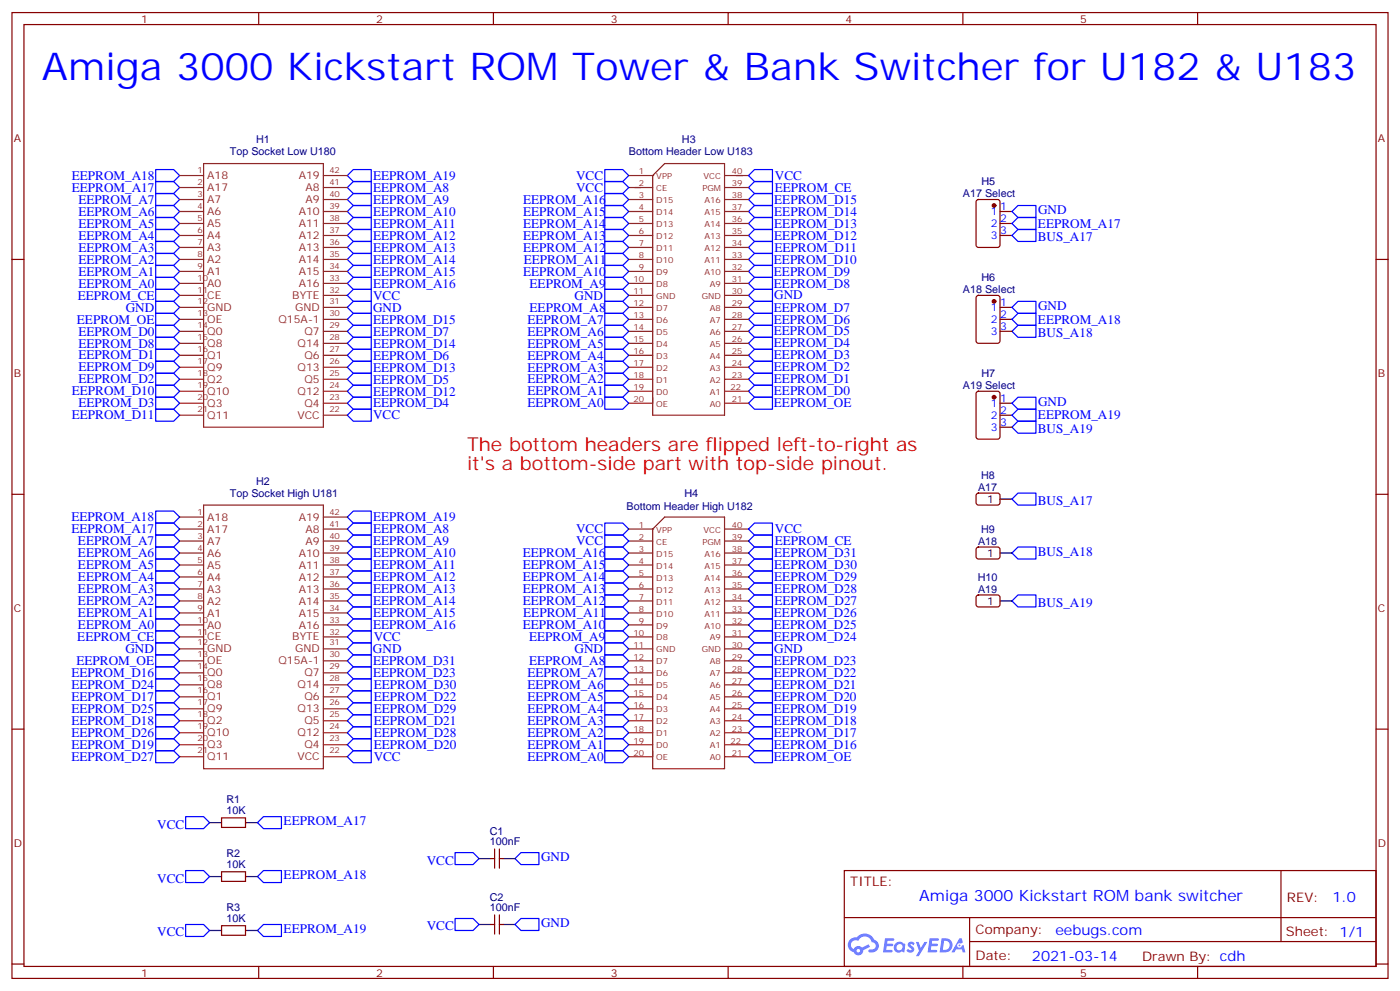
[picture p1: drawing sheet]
<svg xmlns="http://www.w3.org/2000/svg" width="412mm" height="292mm" viewBox="0 0 412 292" stroke-linecap="round" stroke-linejoin="round" font-family="sans-serif">
<g fill="none" stroke="#870000" stroke-width=".35">
<path d="M3.5 3.7h405.4v284.3h-405.4zM7.1 7.2h398.2v277.3h-398.2zM76.2 3.7v3.5M145.3 3.7v3.5M214.5 3.7v3.5M283.6 3.7v3.5M352.8 3.7v3.5M3.5 76.4h3.6M405.3 76.4h3.6M3.5 145.5h3.6M405.3 145.5h3.6M3.5 214.7h3.6"/>
<path d="M405.3 214.7h3.6M248.7 256.3h156.6v28.2h-156.6zM377.3 256.3v20.9M248.7 270.1h156.5M285.6 277.2h119.6M285.6 270.1v14.2M3.5 283.8h3.6M76.2 284.5v3.5M145.3 284.5v3.5M214.5 284.5v3.5M283.6 284.5v3.5M352.8 284.5v3.5"/>
<path d="M405.3 283.8h3.6"/>
</g>
<g fill="#5487ff">
<path d="M267.7 277.5a1.22 1.22 0 0 1 1.7 .2l-.4 .6a.47 .47 0 0 0-.3-.4 .47 .47 0 0 0-.5 .2l.1 .2a1.14 1.14 0 0 1 .8 1.8 1.14 1.14 0 0 1-1.9 0l-.2-.2 .5-.6 .7 .5a.29 .29 0 0 0 .3-.3 .29 .29 0 0 0-.2-.3 1.04 1.04 0 0 1-.6-1.7z"/>
<path d="M260.7 276.2h2.4l.3 .2-.2 .5-1.8 .1-.1 .8h1.5l.3 .4-.3 .4h-1.6l-.2 1.1h1.7l.2 .3-.2 .3-2.6 .1z"/>
<path d="M273.8 276.2h2.4l.3 .2-.1 .5-1.8 .1-.2 .8h1.6l.3 .4-.4 .4-1.6-.1-.1 1.1 1.7 .1 .2 .3-.2 .3-2.6 .1z"/>
<path d="M282.6 276.2h.7l.3 1.3-.6 .3a.69 .69 0 0 0-1 .3 .69 .69 0 0 0 .4 .9 .69 .69 0 0 0 .9-.6l.5-.2 .6 2.2h-.8l-.2-.9h-1.8l-.5 .9h-.8z"/>
<path d="M269.8 277.3h.8l.6 1.8 1.1-1.8h.9l-2.6 4.2h-.8l.9-1.5z"/>
<path d="M277.4 276.2l-.6 4.2h1.3a2.11 2.11 0 0 0 2.5-2.1 2.11 2.11 0 0 0-2.5-2.1zM278.1 277a1.39 1.39 0 0 1 1.7 1.4 1.39 1.39 0 0 1-1.8 1.2h-.3z"/>
<path d="M263.7 277.8a1.54 1.54 0 0 0-.1 2.2 1.54 1.54 0 0 0 2.2 .1l.6 .3 .3-2.3-.2-.3h-.4a1.49 1.49 0 0 0-2.4 0zM264 278.8a.94 .94 0 0 1 1.8 0 .94 .94 0 0 1-1.8 0z"/>
<path d="M250.4 276.6a2.18 2.18 0 0 0 1.1 3.7 1.44 1.44 0 0 0 1.6 .9 1.44 1.44 0 0 0 1.2-1.4l2-1.1-.5-.7-1.9 1a1.47 1.47 0 0 0-2.4 .4 1.39 1.39 0 0 1-.7-1.9 1.39 1.39 0 0 1 2-.5 2.12 2.12 0 0 1 2.2-1.3 2.12 2.12 0 0 1 1.9 1.7 1.14 1.14 0 0 1 1.1 1.4 1.14 1.14 0 0 1-1.7 .7 .43 .43 0 0 0-.5 .4 .43 .43 0 0 0 .4 .5 1.98 1.98 0 0 0 2.5-1.2 1.98 1.98 0 0 0-1.2-2.6 3.1 3.1 0 0 0-5.3-.6l-.9 .1zM252.3 279.9a.55 .55 0 0 1 1.1 0 .55 .55 0 0 1-1.1 0z"/>
<circle cx="282.6" cy="278.3" r=".26"/>
</g>
<g fill="none" stroke="#00f" stroke-width=".35">
<path d="M45.9 49.9h5.3l1.7 1.8-1.7 1.7h-5.3zM45.9 53.4h5.3l1.7 1.8-1.7 1.8h-5.3zM45.9 57h5.3l1.7 1.7-1.7 1.8h-5.3zM104.1 49.9h5.3v3.5h-5.3l-1.8-1.7zM104.1 53.4h5.3v3.6h-5.3l-1.8-1.8zM104.1 57h5.3v3.5h-5.3l-1.8-1.8zM178.2 49.9h5.2l1.8 1.8-1.8 1.7h-5.2zM178.2 57h5.2l1.8 1.7-1.8 1.8h-5.2zM220.5 55.2l1.7-1.8h5.3v3.6h-5.3zM222.2 57h5.3v3.5h-5.3l-1.7-1.8zM45.9 60.5h5.3l1.7 1.8-1.7 1.7h-5.3zM45.9 64h5.3l1.7 1.8-1.7 1.8h-5.3z"/>
<path d="M45.9 67.6h5.3l1.7 1.7-1.7 1.8h-5.3zM45.9 71.1h5.3l1.7 1.7-1.7 1.8h-5.3zM45.9 74.6h5.3l1.7 1.8-1.7 1.7h-5.3zM45.9 78.1h5.3l1.7 1.8-1.7 1.8h-5.3zM104.1 60.5h5.3v3.5h-5.3l-1.8-1.7zM104.1 64h5.3v3.6h-5.3l-1.8-1.8zM104.1 67.6h5.3v3.5h-5.3l-1.8-1.8zM104.1 71.1h5.3v3.5h-5.3l-1.8-1.8zM104.1 74.6h5.3v3.5h-5.3l-1.8-1.7zM104.1 78.1h5.3v3.6h-5.3l-1.8-1.8zM178.2 60.5h5.2l1.8 1.8-1.8 1.7h-5.2zM178.2 64h5.2l1.8 1.8-1.8 1.8h-5.2z"/>
<path d="M178.2 67.6h5.2l1.8 1.7-1.8 1.8h-5.2zM178.2 71.1h5.2l1.8 1.7-1.8 1.8h-5.2zM178.2 74.6h5.2l1.8 1.8-1.8 1.7h-5.2zM178.2 78.1h5.2l1.8 1.8-1.8 1.8h-5.2zM220.5 79.9l1.7-1.8h5.3v3.6h-5.3zM220.5 76.4l1.7-1.8h5.3v3.5h-5.3zM220.5 72.8l1.7-1.7h5.3v3.5h-5.3zM222.2 67.6h5.3v3.5h-5.3l-1.7-1.8zM222.2 64h5.3v3.6h-5.3l-1.7-1.8zM222.2 60.5h5.3v3.5h-5.3l-1.7-1.7zM298.1 62.3l1.8-1.8h5.3v3.5h-5.3zM298.1 65.8l1.8-1.8h5.3v3.6h-5.3z"/>
<path d="M299.9 67.6h5.3v3.5h-5.3l-1.8-1.8zM45.9 81.7h5.3l1.7 1.7-1.7 1.8h-5.3zM45.9 85.2h5.3l1.7 1.8-1.7 1.7h-5.3zM45.9 88.7h5.3l1.7 1.8-1.7 1.8h-5.3zM45.9 92.3h5.3l1.7 1.7-1.7 1.8h-5.3zM45.9 95.8h5.3l1.7 1.7-1.7 1.8h-5.3zM45.9 99.3h5.3l1.7 1.8-1.7 1.7h-5.3zM104.1 81.7h5.3v3.5h-5.3l-1.8-1.8zM104.1 88.7h5.3v3.6h-5.3l-1.8-1.8zM104.1 99.3h5.3v3.5h-5.3l-1.8-1.7zM104.1 95.8h5.3v3.5h-5.3l-1.8-1.8zM104.1 92.3h5.3v3.5h-5.3l-1.8-1.8z"/>
<path d="M178.2 85.2h5.2l1.8 1.8-1.8 1.7h-5.2zM178.2 99.3h5.2l1.8 1.8-1.8 1.7h-5.2zM178.2 95.8h5.2l1.8 1.7-1.8 1.8h-5.2zM178.2 92.3h5.2l1.8 1.7-1.8 1.8h-5.2zM178.2 81.7h5.2l1.8 1.7-1.8 1.8h-5.2zM178.2 88.7h5.2l1.8 1.8-1.8 1.8h-5.2zM220.5 83.4l1.7-1.7h5.3v3.5h-5.3zM222.2 85.2h5.3v3.5h-5.3l-1.7-1.7zM222.2 88.7h5.3v3.6h-5.3l-1.7-1.8zM222.2 92.3h5.3v3.5h-5.3l-1.7-1.8zM222.2 95.8h5.3v3.5h-5.3l-1.7-1.8zM222.2 99.3h5.3v3.5h-5.3l-1.7-1.7z"/>
<path d="M298.1 97.5l1.8-1.7h5.3v3.5h-5.3zM298.1 94l1.8-1.7h5.3v3.5h-5.3zM298.1 90.5l1.8-1.8h5.3v3.6h-5.3zM45.9 102.8h5.3l1.7 1.8-1.7 1.8h-5.3zM45.9 106.4h5.3l1.7 1.7-1.7 1.8h-5.3zM45.9 109.9h5.3l1.7 1.8-1.7 1.7h-5.3zM45.9 113.4h5.3l1.7 1.8-1.7 1.7h-5.3zM45.9 116.9h5.3l1.7 1.8-1.7 1.8h-5.3zM104.1 116.9h5.3v3.6h-5.3l-1.8-1.8zM104.1 113.4h5.3v3.5h-5.3l-1.8-1.7zM104.1 109.9h5.3v3.5h-5.3l-1.8-1.7zM104.1 106.4h5.3v3.5h-5.3l-1.8-1.8z"/>
<path d="M104.1 102.8h5.3v3.6h-5.3l-1.8-1.8zM178.2 116.9h5.2l1.8 1.8-1.8 1.8h-5.2zM178.2 113.4h5.2l1.8 1.8-1.8 1.7h-5.2zM178.2 109.9h5.2l1.8 1.8-1.8 1.7h-5.2zM178.2 106.4h5.2l1.8 1.7-1.8 1.8h-5.2zM178.2 102.8h5.2l1.8 1.8-1.8 1.8h-5.2zM220.5 118.7l1.7-1.8h5.3v3.6h-5.3zM220.5 108.1l1.7-1.7h5.3v3.5h-5.3zM220.5 111.7l1.7-1.8h5.3v3.5h-5.3zM220.5 115.2l1.7-1.8h5.3v3.5h-5.3zM222.2 102.8h5.3v3.6h-5.3l-1.7-1.8zM298.1 118.7l1.8-1.8h5.3v3.6h-5.3z"/>
<path d="M45.9 120.5h5.3l1.7 1.7-1.7 1.8h-5.3zM104.1 120.5h5.3v3.5h-5.3l-1.8-1.8zM298.1 122.2l1.8-1.7h5.3v3.5h-5.3zM299.9 124h5.3v3.5h-5.3l-1.8-1.7zM45.9 157.5h5.3l1.7 1.8-1.7 1.7h-5.3zM45.9 154h5.3l1.7 1.8-1.7 1.7h-5.3zM45.9 150.5h5.3l1.7 1.7-1.7 1.8h-5.3zM104.1 157.5h5.3v3.5h-5.3l-1.8-1.7zM104.1 154h5.3v3.5h-5.3l-1.8-1.7zM104.1 150.5h5.3v3.5h-5.3l-1.8-1.8zM178.2 154h5.2l1.8 1.8-1.8 1.7h-5.2zM220.5 159.3l1.7-1.8h5.3v3.5h-5.3z"/>
<path d="M298.1 146.9l1.8-1.7h5.3v3.5h-5.3zM45.9 178.7h5.3l1.7 1.7-1.7 1.8h-5.3zM45.9 175.2h5.3l1.7 1.7-1.7 1.8h-5.3zM45.9 171.6h5.3l1.7 1.8-1.7 1.8h-5.3zM45.9 168.1h5.3l1.7 1.8-1.7 1.7h-5.3zM45.9 164.6h5.3l1.7 1.7-1.7 1.8h-5.3zM45.9 161h5.3l1.7 1.8-1.7 1.8h-5.3zM104.1 178.7h5.3v3.5h-5.3l-1.8-1.8zM104.1 175.2h5.3v3.5h-5.3l-1.8-1.8zM104.1 171.6h5.3v3.6h-5.3l-1.8-1.8zM104.1 168.1h5.3v3.5h-5.3l-1.8-1.7zM104.1 164.6h5.3v3.5h-5.3l-1.8-1.8z"/>
<path d="M104.1 161h5.3v3.6h-5.3l-1.8-1.8zM178.2 178.7h5.2l1.8 1.7-1.8 1.8h-5.2zM178.2 175.2h5.2l1.8 1.7-1.8 1.8h-5.2zM178.2 171.6h5.2l1.8 1.8-1.8 1.8h-5.2zM178.2 168.1h5.2l1.8 1.8-1.8 1.7h-5.2zM178.2 164.6h5.2l1.8 1.7-1.8 1.8h-5.2zM178.2 161h5.2l1.8 1.8-1.8 1.8h-5.2zM222.2 175.2h5.3v3.5h-5.3l-1.7-1.8zM222.2 161h5.3v3.6h-5.3l-1.7-1.8zM222.2 164.6h5.3v3.5h-5.3l-1.7-1.8zM222.2 168.1h5.3v3.5h-5.3l-1.7-1.7zM222.2 171.6h5.3v3.6h-5.3l-1.7-1.8z"/>
<path d="M298.1 162.8l1.8-1.8h5.3v3.6h-5.3zM299.9 175.2h5.3v3.5h-5.3l-1.8-1.8zM45.9 199.8h5.3l1.7 1.8-1.7 1.8h-5.3zM45.9 196.3h5.3l1.7 1.8-1.7 1.7h-5.3zM45.9 192.8h5.3l1.7 1.8-1.7 1.7h-5.3zM45.9 189.3h5.3l1.7 1.7-1.7 1.8h-5.3zM45.9 185.7h5.3l1.7 1.8-1.7 1.8h-5.3zM45.9 182.2h5.3l1.7 1.8-1.7 1.7h-5.3zM102.3 191l1.8-1.7h5.3v3.5h-5.3zM104.1 192.8h5.3v3.5h-5.3l-1.8-1.7zM104.1 196.3h5.3v3.5h-5.3l-1.8-1.7zM104.1 199.8h5.3v3.6h-5.3l-1.8-1.8z"/>
<path d="M104.1 182.2h5.3v3.5h-5.3l-1.8-1.7zM178.2 192.8h5.2l1.8 1.8-1.8 1.7h-5.2zM178.2 185.7h5.2l1.8 1.8-1.8 1.8h-5.2zM178.2 182.2h5.2l1.8 1.8-1.8 1.7h-5.2zM178.2 196.3h5.2l1.8 1.8-1.8 1.7h-5.2zM178.2 199.8h5.2l1.8 1.8-1.8 1.8h-5.2zM178.2 189.3h5.2l1.8 1.7-1.8 1.8h-5.2zM220.5 180.4l1.7-1.7h5.3v3.5h-5.3zM220.5 184l1.7-1.8h5.3v3.5h-5.3zM220.5 187.5l1.7-1.8h5.3v3.6h-5.3zM220.5 191l1.7-1.7h5.3v3.5h-5.3zM222.2 199.8h5.3v3.6h-5.3l-1.7-1.8z"/>
<path d="M222.2 196.3h5.3v3.5h-5.3l-1.7-1.7zM222.2 192.8h5.3v3.5h-5.3l-1.7-1.7zM45.9 217.5h5.3l1.7 1.8-1.7 1.7h-5.3zM45.9 214h5.3l1.7 1.7-1.7 1.8h-5.3zM45.9 210.4h5.3l1.7 1.8-1.7 1.8h-5.3zM45.9 206.9h5.3l1.7 1.8-1.7 1.7h-5.3zM45.9 203.4h5.3l1.7 1.7-1.7 1.8h-5.3zM104.1 203.4h5.3v3.5h-5.3l-1.8-1.8zM104.1 206.9h5.3v3.5h-5.3l-1.8-1.7zM104.1 210.4h5.3v3.6h-5.3l-1.8-1.8zM104.1 214h5.3v3.5h-5.3l-1.8-1.8zM104.1 217.5h5.3v3.5h-5.3l-1.8-1.7z"/>
<path d="M178.2 203.4h5.2l1.8 1.7-1.8 1.8h-5.2zM178.2 206.9h5.2l1.8 1.8-1.8 1.7h-5.2zM178.2 210.4h5.2l1.8 1.8-1.8 1.8h-5.2zM178.2 214h5.2l1.8 1.7-1.8 1.8h-5.2zM178.2 217.5h5.2l1.8 1.8-1.8 1.7h-5.2zM220.5 219.3l1.7-1.8h5.3v3.5h-5.3zM220.5 215.7l1.7-1.7h5.3v3.5h-5.3zM220.5 212.2l1.7-1.8h5.3v3.6h-5.3zM222.2 206.9h5.3v3.5h-5.3l-1.7-1.7zM222.2 203.4h5.3v3.5h-5.3l-1.7-1.8zM45.9 221h5.3l1.7 1.8-1.7 1.7h-5.3zM102.3 222.8l1.8-1.8h5.3v3.5h-5.3z"/>
<path d="M178.2 221h5.2l1.8 1.8-1.8 1.7h-5.2zM220.5 222.8l1.7-1.8h5.3v3.5h-5.3zM54.7 256.3h5.3l1.7 1.8-1.7 1.7h-5.3zM54.7 240.4h5.3l1.7 1.8-1.7 1.7h-5.3zM75.8 258.1l1.8-1.8h5.3v3.5h-5.3zM75.8 242.2l1.8-1.8h5.3v3.5h-5.3zM54.7 272.2h5.3l1.7 1.7-1.7 1.8h-5.3zM75.8 273.9l1.8-1.7h5.3v3.5h-5.3z"/>
</g>
<g fill="none" stroke="#870000" stroke-width=".35">
<path d="M287.7 58.9l.5-.2h5.7l.6 .5 .1 12.9-.5 .7h-5.9l-.6-.4-.1-13zM294.6 62.3h3.5M294.6 65.8h3.5M294.6 69.3h3.5M287.7 87.2l.5-.2h5.7l.6 .4 .1 13-.5 .6-5.9 .1-.6-.5-.1-12.9zM294.6 90.5h3.5M294.6 94h3.5M294.6 97.5h3.5M287.7 115.4l.5-.2h5.7l.6 .4 .1 13-.5 .6-5.9 .1-.6-.5-.1-12.9zM294.6 118.7h3.5M294.6 122.2h3.5M294.6 125.8h3.5"/>
<path d="M287.7 145.4l.5-.2h5.9l.5 .7-.1 2.4-.6 .4-6-.1-.4-.6v-2.1zM287.7 161.2l.5-.2 5.9 .1 .5 .6-.1 2.4-.6 .5-6-.1-.4-.6v-2.2zM287.7 175.4l.5-.2h5.9l.5 .7-.1 2.4-.6 .4-6-.1-.4-.6v-2.1zM65.3 256.6h7v2.9h-7zM65.3 240.8h7v2.8h-7zM65.3 272.5h7v2.8h-7z"/>
</g>
<g fill="#870000" stroke="#870000" stroke-width=".35">
<circle cx="292.8" cy="88.7" r=".53"/>
<circle cx="292.8" cy="116.9" r=".53"/>
<circle cx="292.8" cy="60.5" r=".53"/>
</g>
<path d="M294.6 146.9h3.5M294.6 162.8h3.5M294.6 176.9h3.5M61.7 258.1h3.6M61.7 242.2h3.6M72.3 258.1h3.5M72.3 242.2h3.5M61.7 273.9h3.6M72.3 273.9h3.5" fill="none" stroke="#000" stroke-width=".35"/>
<path d="M187 55.2h1.7M217 51.7h1.7" fill="none" stroke="#008700" stroke-width=".35"/>
<g fill="none" stroke="#8c2424" stroke-width=".35">
<path d="M52.9 51.7h7.1M52.9 55.2h7.1M52.9 58.7h7.1M60 48.2h35.2v77.6h-35.2zM95.2 51.7h7.1M95.2 55.2h7.1M95.2 58.7h7.1M185.2 51.7h7.1M185.2 55.2h7.1M185.2 58.7h7.1M192.3 51.7l3.5-3.5h17.6v74h-21.1zM213.4 51.7h7.1"/>
<path d="M213.4 55.2h7.1M213.4 58.7h7.1M52.9 62.3h7.1M52.9 65.8h7.1M52.9 69.3h7.1M52.9 72.8h7.1M52.9 76.4h7.1M52.9 79.9h7.1M95.2 62.3h7.1M95.2 65.8h7.1M95.2 69.3h7.1M95.2 72.8h7.1"/>
<path d="M95.2 76.4h7.1M95.2 79.9h7.1M185.2 62.3h7.1M185.2 65.8h7.1M185.2 69.3h7.1M185.2 72.8h7.1M185.2 76.4h7.1M185.2 79.9h7.1M213.4 62.3h7.1M213.4 65.8h7.1M213.4 69.3h7.1M213.4 72.8h7.1"/>
<path d="M213.4 76.4h7.1M213.4 79.9h7.1M52.9 83.4h7.1M52.9 87h7.1M52.9 90.5h7.1M52.9 94h7.1M52.9 97.5h7.1M95.2 83.4h7.1M95.2 87h7.1M95.2 90.5h7.1M95.2 94h7.1M95.2 97.5h7.1"/>
<path d="M185.2 83.4h7.1M185.2 87h7.1M185.2 90.5h7.1M185.2 94h7.1M185.2 97.5h7.1M213.4 83.4h7.1M213.4 87h7.1M213.4 90.5h7.1M213.4 94h7.1M213.4 97.5h7.1M52.9 101.1h7.1M52.9 104.6h7.1"/>
<path d="M52.9 108.1h7.1M52.9 111.7h7.1M52.9 115.2h7.1M52.9 118.7h7.1M95.2 101.1h7.1M95.2 104.6h7.1M95.2 108.1h7.1M95.2 111.7h7.1M95.2 115.2h7.1M95.2 118.7h7.1M185.2 101.1h7.1M185.2 104.6h7.1"/>
<path d="M185.2 108.1h7.1M185.2 111.7h7.1M185.2 115.2h7.1M185.2 118.7h7.1M213.4 101.1h7.1M213.4 104.6h7.1M213.4 108.1h7.1M213.4 111.7h7.1M213.4 115.2h7.1M213.4 118.7h7.1M52.9 122.2h7.1M95.2 122.2h7.1"/>
<path d="M52.9 152.2h7.1M52.9 155.8h7.1M52.9 159.3h7.1M60 148.7h35.2v77.6h-35.2zM95.2 152.2h7.1M95.2 155.8h7.1M95.2 159.3h7.1M52.9 162.8h7.1M52.9 166.3h7.1M52.9 169.9h7.1M52.9 173.4h7.1M52.9 176.9h7.1"/>
<path d="M95.2 162.8h7.1M95.2 166.3h7.1M95.2 169.9h7.1M95.2 173.4h7.1M95.2 176.9h7.1M52.9 180.4h7.1M52.9 184h7.1M52.9 187.5h7.1M52.9 191h7.1M52.9 194.6h7.1M52.9 198.1h7.1M95.2 180.4h7.1"/>
<path d="M95.2 184h7.1M95.2 187.5h7.1M95.2 191h7.1M95.2 194.6h7.1M95.2 198.1h7.1M52.9 201.6h7.1M52.9 205.1h7.1M52.9 208.7h7.1M52.9 212.2h7.1M52.9 215.7h7.1M52.9 219.3h7.1M95.2 201.6h7.1"/>
<path d="M95.2 205.1h7.1M95.2 208.7h7.1M95.2 212.2h7.1M95.2 215.7h7.1M95.2 219.3h7.1M52.9 222.8h7.1M95.2 222.8h7.1"/>
</g>
<circle cx="192.3" cy="51.7" r=".18" fill="#8c2424"/>
<g fill="none" stroke="#8c2424" stroke-width=".35">
<path d="M185.2 155.8h7.1M185.2 159.3h7.1M192.3 155.8l3.5-3.6h17.6v74.1h-21.1zM213.4 155.8h7.1M213.4 159.3h7.1M185.2 162.8h7.1M185.2 166.3h7.1M185.2 169.9h7.1M185.2 173.4h7.1M185.2 176.9h7.1M213.4 162.8h7.1M213.4 166.3h7.1"/>
<path d="M213.4 169.9h7.1M213.4 173.4h7.1M213.4 176.9h7.1M185.2 180.4h7.1M185.2 184h7.1M185.2 187.5h7.1M185.2 191h7.1M185.2 194.6h7.1M185.2 198.1h7.1M213.4 180.4h7.1M213.4 184h7.1M213.4 187.5h7.1"/>
<path d="M213.4 191h7.1M213.4 194.6h7.1M213.4 198.1h7.1M185.2 201.6h7.1M185.2 205.1h7.1M185.2 208.7h7.1M185.2 212.2h7.1M185.2 215.7h7.1M185.2 219.3h7.1M213.4 201.6h7.1M213.4 205.1h7.1M213.4 208.7h7.1"/>
<path d="M213.4 212.2h7.1M213.4 215.7h7.1M213.4 219.3h7.1M185.2 222.8h7.1M213.4 222.8h7.1"/>
</g>
<circle cx="192.3" cy="155.8" r=".18" fill="#8c2424"/>
<path d="M178.2 53.4h5.2l1.8 1.8-1.8 1.8h-5.2zM222.2 49.9h5.3v3.5h-5.3l-1.7-1.7zM104.1 85.2h5.3v3.5h-5.3l-1.8-1.7zM178.2 157.5h5.2l1.8 1.8-1.8 1.7h-5.2zM222.2 154h5.3v3.5h-5.3l-1.7-1.7zM104.1 185.7h5.3v3.6h-5.3l-1.8-1.8zM134.1 251h5.2l1.8 1.8-1.8 1.7h-5.2zM151.7 252.8l1.8-1.8h5.2v3.5h-5.2zM134.1 270.4h5.2l1.8 1.8-1.8 1.7h-5.2zM151.7 272.2l1.8-1.8h5.2v3.5h-5.2z" fill="none" stroke="#00f" stroke-width=".35"/>
<path d="M144.6 252.8h1.1M145.7 249.9v5.7M147.1 249.9v5.7M147.1 252.8h1.1M144.6 272.2h1.1M145.7 269.3v5.7M147.1 269.3v5.7M147.1 272.2h1.1" fill="none" stroke="#870000" stroke-width=".35"/>
<path d="M141.1 252.8h3.5M148.2 252.8h3.5M141.1 272.2h3.5M148.2 272.2h3.5" fill="none" stroke="#000" stroke-width=".35"/>
<text font-size="11.3" fill="#00f" x="12.3" y="23.5">Amiga 3000 Kickstart ROM Tower &amp; Bank Switcher for U182 &amp; U183</text>
<g font-size="5.6" fill="#f00">
<text x="137.6" y="132.8">The bottom headers are flipped left-to-right as</text>
<text x="137.6" y="138.5">it's a bottom-side part with top-side pinout.</text>
</g>
<text font-size="4.6" fill="#00f" x="270.8" y="265.3">Amiga 3000 Kickstart ROM bank switcher</text>
<g font-size="4.2" fill="#00f">
<text x="392.5" y="265.6">1.0</text>
<text x="310.9" y="275.1">eebugs.com</text>
<text x="304" y="282.9">2021-03-14</text>
</g>
<g font-size="3.9" fill="#00f">
<text x="21.1" y="52.9">EEPROM_A18</text>
<text x="109.9" y="52.9">EEPROM_A19</text>
<text x="169.7" y="52.9">VCC</text>
<text x="228.3" y="52.9">VCC</text>
<text x="21.1" y="56.4">EEPROM_A17</text>
<text x="23.1" y="60">EEPROM_A7</text>
<text x="109.9" y="56.5">EEPROM_A8</text>
<text x="109.9" y="60">EEPROM_A9</text>
<text x="154.1" y="60">EEPROM_A16</text>
<text x="169.7" y="56.4">VCC</text>
<text x="228.1" y="60">EEPROM_D15</text>
<text x="228.2" y="56.4">EEPROM_CE</text>
<text x="23.1" y="63.5">EEPROM_A6</text>
<text x="109.9" y="63.5">EEPROM_A10</text>
<text x="154.1" y="63.5">EEPROM_A15</text>
<text x="228.1" y="63.5">EEPROM_D14</text>
<text x="305.8" y="63">GND</text>
<text x="23.1" y="67">EEPROM_A5</text>
<text x="23.1" y="70.6">EEPROM_A4</text>
<text x="109.9" y="67">EEPROM_A11</text>
<text x="109.9" y="70.6">EEPROM_A12</text>
<text x="154.1" y="67">EEPROM_A14</text>
<text x="154.1" y="70.6">EEPROM_A13</text>
<text x="228.1" y="70.6">EEPROM_D12</text>
<text x="228.1" y="67">EEPROM_D13</text>
<text x="305.7" y="71.1">BUS_A17</text>
<text x="305.8" y="67">EEPROM_A17</text>
<text x="23.1" y="74.1">EEPROM_A3</text>
<text x="23.1" y="77.6">EEPROM_A2</text>
<text x="109.9" y="74.1">EEPROM_A13</text>
<text x="109.9" y="77.6">EEPROM_A14</text>
<text x="154.1" y="74.1">EEPROM_A12</text>
<text x="154.3" y="77.6">EEPROM_A11</text>
<text x="228" y="77.6">EEPROM_D10</text>
<text x="228.2" y="74.1">EEPROM_D11</text>
<text x="23.1" y="81.1">EEPROM_A1</text>
<text x="109.9" y="81.2">EEPROM_A15</text>
<text x="154.1" y="81.1">EEPROM_A10</text>
<text x="228" y="81.1">EEPROM_D9</text>
<text x="22.9" y="88.2">EEPROM_CE</text>
<text x="23.1" y="84.7">EEPROM_A0</text>
<text x="109.9" y="84.7">EEPROM_A16</text>
<text x="109.9" y="88.2">VCC</text>
<text x="156" y="84.7">EEPROM_A9</text>
<text x="169.3" y="88.2">GND</text>
<text x="228" y="84.7">EEPROM_D8</text>
<text x="228.1" y="88.2">GND</text>
<text x="22.7" y="95.2">EEPROM_OE</text>
<text x="37.1" y="91.7">GND</text>
<text x="109.9" y="91.7">GND</text>
<text x="109.9" y="95.3">EEPROM_D15</text>
<text x="155.4" y="95.3">EEPROM_A7</text>
<text x="156" y="91.7">EEPROM_A8</text>
<text x="228" y="91.7">EEPROM_D7</text>
<text x="228" y="95.3">EEPROM_D6</text>
<text x="305.8" y="95.2">EEPROM_A18</text>
<text x="305.8" y="91.2">GND</text>
<text x="23.1" y="98.8">EEPROM_D0</text>
<text x="109.9" y="98.8">EEPROM_D7</text>
<text x="155.4" y="98.8">EEPROM_A6</text>
<text x="228" y="98.8">EEPROM_D5</text>
<text x="305.7" y="99.3">BUS_A18</text>
<text x="23.1" y="102.3">EEPROM_D8</text>
<text x="23.1" y="105.8">EEPROM_D1</text>
<text x="109.9" y="105.9">EEPROM_D6</text>
<text x="109.9" y="102.3">EEPROM_D14</text>
<text x="155.4" y="105.8">EEPROM_A4</text>
<text x="155.4" y="102.3">EEPROM_A5</text>
<text x="228" y="102.3">EEPROM_D4</text>
<text x="228" y="105.8">EEPROM_D3</text>
<text x="23.1" y="109.4">EEPROM_D9</text>
<text x="23.1" y="112.9">EEPROM_D2</text>
<text x="109.9" y="112.9">EEPROM_D5</text>
<text x="109.9" y="109.4">EEPROM_D13</text>
<text x="155.4" y="112.9">EEPROM_A2</text>
<text x="155.4" y="109.4">EEPROM_A3</text>
<text x="228" y="109.4">EEPROM_D2</text>
<text x="228" y="112.9">EEPROM_D1</text>
<text x="21.1" y="116.4">EEPROM_D10</text>
<text x="23.1" y="119.9">EEPROM_D3</text>
<text x="109.9" y="120">EEPROM_D4</text>
<text x="109.9" y="116.4">EEPROM_D12</text>
<text x="155.4" y="120">EEPROM_A0</text>
<text x="155.4" y="116.4">EEPROM_A1</text>
<text x="228" y="119.9">EEPROM_OE</text>
<text x="228" y="116.4">EEPROM_D0</text>
<text x="305.8" y="119.4">GND</text>
<text x="21.1" y="123.5">EEPROM_D11</text>
<text x="109.9" y="123.5">VCC</text>
<text x="305.8" y="123.5">EEPROM_A19</text>
<text x="305.7" y="127.5">BUS_A19</text>
<text x="305.7" y="148.7">BUS_A17</text>
<text x="21" y="153.5">EEPROM_A18</text>
<text x="109.9" y="153.4">EEPROM_A19</text>
<text x="21" y="157">EEPROM_A17</text>
<text x="23" y="160.5">EEPROM_A7</text>
<text x="109.9" y="160.5">EEPROM_A9</text>
<text x="109.9" y="157">EEPROM_A8</text>
<text x="169.7" y="156.9">VCC</text>
<text x="169.7" y="160.5">VCC</text>
<text x="228.2" y="160.5">EEPROM_CE</text>
<text x="228.3" y="156.9">VCC</text>
<text x="23" y="167.6">EEPROM_A5</text>
<text x="23" y="164">EEPROM_A6</text>
<text x="109.9" y="167.6">EEPROM_A11</text>
<text x="109.9" y="164">EEPROM_A10</text>
<text x="154" y="167.6">EEPROM_A15</text>
<text x="154" y="164">EEPROM_A16</text>
<text x="228.1" y="164">EEPROM_D31</text>
<text x="228.1" y="167.6">EEPROM_D30</text>
<text x="305.7" y="163.6">BUS_A18</text>
<text x="23" y="171.1">EEPROM_A4</text>
<text x="109.9" y="171.1">EEPROM_A12</text>
<text x="154" y="171.1">EEPROM_A14</text>
<text x="228.1" y="171.1">EEPROM_D29</text>
<text x="23" y="178.2">EEPROM_A2</text>
<text x="23" y="174.6">EEPROM_A3</text>
<text x="109.9" y="178.1">EEPROM_A14</text>
<text x="109.9" y="174.6">EEPROM_A13</text>
<text x="154" y="178.2">EEPROM_A12</text>
<text x="154" y="174.6">EEPROM_A13</text>
<text x="228.1" y="174.6">EEPROM_D28</text>
<text x="228.2" y="178.1">EEPROM_D27</text>
<text x="305.7" y="178.7">BUS_A19</text>
<text x="23" y="185.2">EEPROM_A0</text>
<text x="23" y="181.7">EEPROM_A1</text>
<text x="109.9" y="185.2">EEPROM_A16</text>
<text x="109.9" y="181.7">EEPROM_A15</text>
<text x="154" y="185.2">EEPROM_A10</text>
<text x="154.1" y="181.7">EEPROM_A11</text>
<text x="228" y="181.7">EEPROM_D26</text>
<text x="228" y="185.2">EEPROM_D25</text>
<text x="22.8" y="188.7">EEPROM_CE</text>
<text x="110.1" y="188.7">VCC</text>
<text x="155.9" y="188.7">EEPROM_A9</text>
<text x="228" y="188.7">EEPROM_D24</text>
<text x="22.5" y="195.8">EEPROM_OE</text>
<text x="36.9" y="192.3">GND</text>
<text x="109.9" y="192.2">GND</text>
<text x="109.9" y="195.8">EEPROM_D31</text>
<text x="155.9" y="195.8">EEPROM_A8</text>
<text x="169.3" y="192.2">GND</text>
<text x="228" y="195.8">EEPROM_D23</text>
<text x="228.1" y="192.2">GND</text>
<text x="21" y="202.8">EEPROM_D24</text>
<text x="21" y="199.3">EEPROM_D16</text>
<text x="109.9" y="199.3">EEPROM_D23</text>
<text x="110.1" y="202.8">EEPROM_D30</text>
<text x="155.4" y="199.3">EEPROM_A7</text>
<text x="155.4" y="202.9">EEPROM_A6</text>
<text x="228" y="199.3">EEPROM_D22</text>
<text x="228" y="202.8">EEPROM_D21</text>
<text x="21" y="209.9">EEPROM_D25</text>
<text x="21" y="206.4">EEPROM_D17</text>
<text x="110.1" y="206.4">EEPROM_D22</text>
<text x="110.1" y="209.9">EEPROM_D29</text>
<text x="155.4" y="206.4">EEPROM_A5</text>
<text x="155.4" y="209.9">EEPROM_A4</text>
<text x="228" y="206.4">EEPROM_D20</text>
<text x="228" y="209.9">EEPROM_D19</text>
<text x="21" y="213.4">EEPROM_D18</text>
<text x="110.1" y="213.4">EEPROM_D21</text>
<text x="155.4" y="213.4">EEPROM_A3</text>
<text x="228" y="213.4">EEPROM_D18</text>
<text x="21" y="220.5">EEPROM_D19</text>
<text x="21" y="217">EEPROM_D26</text>
<text x="110.1" y="216.9">EEPROM_D28</text>
<text x="110.1" y="220.5">EEPROM_D20</text>
<text x="155.4" y="217">EEPROM_A2</text>
<text x="155.4" y="220.5">EEPROM_A1</text>
<text x="228" y="220.5">EEPROM_D16</text>
<text x="228" y="217">EEPROM_D17</text>
<text x="21" y="224">EEPROM_D27</text>
<text x="110.1" y="224">VCC</text>
<text x="155.4" y="224">EEPROM_A0</text>
<text x="228" y="224">EEPROM_OE</text>
<text x="46.3" y="243.9">VCC</text>
<text x="83.5" y="242.9">EEPROM_A17</text>
<text x="125.7" y="254.5">VCC</text>
<text x="159.4" y="253.5">GND</text>
<text x="46.3" y="259.8">VCC</text>
<text x="83.5" y="258.8">EEPROM_A18</text>
<text x="46.3" y="275.7">VCC</text>
<text x="83.5" y="274.6">EEPROM_A19</text>
<text x="125.7" y="273.9">VCC</text>
<text x="159.4" y="272.9">GND</text>
</g>
<g font-size="3.9" fill="#800">
<text x="250.5" y="260.9">TITLE:</text>
<text x="379.1" y="265.6">REV:</text>
<text x="287.4" y="275.1">Company:</text>
<text x="378.7" y="275.7">Sheet: 1/1</text>
<text x="287.4" y="282.8">Date:</text>
<text x="336.4" y="282.8">Drawn By: cdh</text>
</g>
<g font-size="3.2" fill="#800">
<text x="41.6" y="6.7">1</text>
<text x="110.8" y="6.7">2</text>
<text x="179.9" y="6.7">3</text>
<text x="249.1" y="6.7">4</text>
<text x="318.2" y="6.7">5</text>
<text x="4.1" y="41.8">A</text>
<text x="405.9" y="41.8">A</text>
<text x="4.1" y="110.9">B</text>
<text x="405.9" y="110.9">B</text>
<text x="4.1" y="180.1">C</text>
<text x="405.9" y="180.1">C</text>
<text x="4.1" y="249.2">D</text>
<text x="405.9" y="249.2">D</text>
<text x="41.6" y="287.5">1</text>
<text x="110.8" y="287.5">2</text>
<text x="179.9" y="287.5">3</text>
<text x="249.1" y="287.5">4</text>
<text x="318.2" y="287.5">5</text>
</g>
<g font-size="3.2" fill="#000080">
<text x="67.7" y="45.7">Top Socket Low U180</text>
<text x="75.5" y="42.2">H1</text>
<text x="185.3" y="45.8">Bottom Header Low U183</text>
<text x="200.9" y="42.2">H3</text>
<text x="283.7" y="58.1">A17 Select</text>
<text x="289.1" y="54.6">H5</text>
<text x="289.1" y="82.8">H6</text>
<text x="283.7" y="86.3">A18 Select</text>
<text x="289.1" y="111">H7</text>
<text x="283.7" y="114.6">A19 Select</text>
<text x="75.5" y="142.8">H2</text>
<text x="289" y="141">H8</text>
<text x="67.7" y="146.2">Top Socket High U181</text>
<text x="201.6" y="146.2">H4</text>
<text x="288.1" y="144.6">A17</text>
<text x="184.6" y="150.1">Bottom Header High U182</text>
<text x="288.1" y="160.4">A18</text>
<text x="289" y="156.9">H9</text>
<text x="288" y="171">H10</text>
<text x="288.1" y="174.5">A19</text>
<text x="66.7" y="239.7">10K</text>
<text x="66.7" y="236.5">R1</text>
<text x="144.3" y="245.7">C1</text>
<text x="144.3" y="248.9">100nF</text>
<text x="66.7" y="255.6">10K</text>
<text x="66.7" y="252.4">R2</text>
<text x="66.7" y="268.3">R3</text>
<text x="144.3" y="268.3">100nF</text>
<text x="144.3" y="265.1">C2</text>
<text x="66.7" y="271.5">10K</text>
</g>
<g font-size="3.2" fill="#8d2323">
<text x="61" y="52.7">A18</text>
<text x="88" y="52.7">A19</text>
<text x="61" y="56.3">A17</text>
<text x="61" y="59.8">A7</text>
<text x="90" y="59.8">A9</text>
<text x="90" y="56.3">A8</text>
<text x="61" y="63.3">A6</text>
<text x="88" y="63.3">A10</text>
<text x="61" y="66.9">A5</text>
<text x="61" y="70.4">A4</text>
<text x="88" y="70.4">A12</text>
<text x="88" y="66.9">A11</text>
<text x="61" y="73.9">A3</text>
<text x="61" y="77.4">A2</text>
<text x="88" y="77.4">A14</text>
<text x="88" y="73.9">A13</text>
<text x="61" y="81">A1</text>
<text x="88" y="81">A15</text>
<text x="61" y="84.5">A0</text>
<text x="61" y="88">CE</text>
<text x="86.1" y="88">BYTE</text>
<text x="88" y="84.5">A16</text>
<text x="61" y="91.5">GND</text>
<text x="61" y="95.1">OE</text>
<text x="82" y="95.1">Q15A-1</text>
<text x="86.9" y="91.5">GND</text>
<text x="61" y="98.6">Q0</text>
<text x="89.7" y="98.6">Q7</text>
<text x="61" y="102.1">Q8</text>
<text x="61" y="105.7">Q1</text>
<text x="87.7" y="102.1">Q14</text>
<text x="89.7" y="105.7">Q6</text>
<text x="61" y="109.2">Q9</text>
<text x="61" y="112.7">Q2</text>
<text x="87.7" y="109.2">Q13</text>
<text x="89.7" y="112.7">Q5</text>
<text x="61" y="116.2">Q10</text>
<text x="61" y="119.8">Q3</text>
<text x="87.7" y="116.2">Q12</text>
<text x="89.7" y="119.8">Q4</text>
<text x="61" y="123.3">Q11</text>
<text x="87.6" y="123.3">VCC</text>
<text x="61" y="153.3">A18</text>
<text x="88" y="153.3">A19</text>
<text x="61" y="156.8">A17</text>
<text x="61" y="160.3">A7</text>
<text x="90" y="160.3">A9</text>
<text x="90" y="156.8">A8</text>
<text x="61" y="163.9">A6</text>
<text x="61" y="167.4">A5</text>
<text x="88" y="167.4">A11</text>
<text x="88" y="163.9">A10</text>
<text x="61" y="170.9">A4</text>
<text x="88" y="170.9">A12</text>
<text x="61" y="174.4">A3</text>
<text x="61" y="178">A2</text>
<text x="88" y="178">A14</text>
<text x="88" y="174.4">A13</text>
<text x="61" y="181.5">A1</text>
<text x="61" y="185">A0</text>
<text x="88" y="185">A16</text>
<text x="88" y="181.5">A15</text>
<text x="61" y="188.6">CE</text>
<text x="86.1" y="188.6">BYTE</text>
<text x="61" y="192.1">GND</text>
<text x="61" y="195.6">OE</text>
<text x="82" y="195.6">Q15A-1</text>
<text x="86.9" y="192.1">GND</text>
<text x="61" y="199.1">Q0</text>
<text x="61" y="202.7">Q8</text>
<text x="87.7" y="202.7">Q14</text>
<text x="89.7" y="199.1">Q7</text>
<text x="61" y="206.2">Q1</text>
<text x="61" y="209.7">Q9</text>
<text x="87.7" y="209.7">Q13</text>
<text x="89.7" y="206.2">Q6</text>
<text x="61" y="213.3">Q2</text>
<text x="89.7" y="213.3">Q5</text>
<text x="61" y="216.8">Q10</text>
<text x="61" y="220.3">Q3</text>
<text x="87.7" y="216.8">Q12</text>
<text x="89.7" y="220.3">Q4</text>
<text x="61" y="223.8">Q11</text>
<text x="87.6" y="223.8">VCC</text>
</g>
<g font-size="3.2" fill="#00f">
<text x="291.8" y="63.3">1</text>
<text x="294.6" y="61.9">1</text>
<text x="294.6" y="65.4">2</text>
<text x="291.8" y="66.9">2</text>
<text x="291.8" y="70.4">3</text>
<text x="294.6" y="69">3</text>
<text x="291.8" y="91.5">1</text>
<text x="291.8" y="95.1">2</text>
<text x="294.6" y="90.1">1</text>
<text x="294.6" y="93.7">2</text>
<text x="291.8" y="98.6">3</text>
<text x="294.6" y="97.2">3</text>
<text x="291.8" y="119.8">1</text>
<text x="294.6" y="118.4">1</text>
<text x="291.8" y="123.3">2</text>
<text x="294.6" y="121.9">2</text>
<text x="294.6" y="125.4">3</text>
<text x="291.8" y="126.8">3</text>
</g>
<g font-size="3.2">
<text x="290.8" y="148">1</text>
<text x="290.8" y="163.9">1</text>
<text x="290.8" y="178">1</text>
</g>
<g font-size="2.5" fill="#8d2323">
<text x="58.2" y="51">1</text>
<text x="97" y="51">42</text>
<text x="188.2" y="51.3">1</text>
<text x="193.3" y="52.7">VPP</text>
<text x="207.2" y="52.7">VCC</text>
<text x="215.5" y="51.3">40</text>
<text x="58.2" y="58">3</text>
<text x="58.2" y="54.5">2</text>
<text x="97" y="54.5">41</text>
<text x="97" y="58">40</text>
<text x="188.2" y="54.9">2</text>
<text x="188.2" y="58.4">3</text>
<text x="193.3" y="56.3">CE</text>
<text x="193.3" y="59.8">D15</text>
<text x="206.9" y="56.3">PGM</text>
<text x="207.5" y="59.8">A16</text>
<text x="215.5" y="58.4">38</text>
<text x="215.5" y="54.9">39</text>
<text x="58.2" y="61.6">4</text>
<text x="58.2" y="65.1">5</text>
<text x="97" y="61.6">39</text>
<text x="97" y="65.1">38</text>
<text x="188.2" y="61.9">4</text>
<text x="188.2" y="65.4">5</text>
<text x="193.3" y="63.3">D14</text>
<text x="207.5" y="63.3">A15</text>
<text x="215.5" y="65.4">36</text>
<text x="215.5" y="61.9">37</text>
<text x="58.2" y="68.6">6</text>
<text x="97" y="68.6">37</text>
<text x="188.2" y="69">6</text>
<text x="193.3" y="66.9">D13</text>
<text x="193.3" y="70.4">D12</text>
<text x="207.5" y="70.4">A13</text>
<text x="207.5" y="66.9">A14</text>
<text x="215.5" y="69">35</text>
<text x="58.2" y="72.1">7</text>
<text x="58.2" y="75.7">8</text>
<text x="97" y="72.1">36</text>
<text x="97" y="75.7">35</text>
<text x="188.2" y="72.5">7</text>
<text x="188.2" y="76">8</text>
<text x="193.3" y="73.9">D11</text>
<text x="193.3" y="77.4">D10</text>
<text x="207.5" y="77.4">A11</text>
<text x="207.5" y="73.9">A12</text>
<text x="215.5" y="76">33</text>
<text x="215.5" y="72.5">34</text>
<text x="58.2" y="79.2">9</text>
<text x="58.2" y="82.7">10</text>
<text x="97" y="79.2">34</text>
<text x="97" y="82.7">33</text>
<text x="186.7" y="83.1">10</text>
<text x="188.2" y="79.6">9</text>
<text x="193.3" y="81">D9</text>
<text x="207.5" y="81">A10</text>
<text x="215.5" y="83.1">31</text>
<text x="215.5" y="79.6">32</text>
<text x="58.2" y="86.3">11</text>
<text x="58.2" y="89.4">12</text>
<text x="97" y="86.3">32</text>
<text x="97" y="89.4">31</text>
<text x="186.7" y="86.6">11</text>
<text x="193.3" y="84.5">D8</text>
<text x="193.3" y="88">GND</text>
<text x="206.7" y="88">GND</text>
<text x="209.1" y="84.5">A9</text>
<text x="215.5" y="86.6">30</text>
<text x="58.2" y="93">13</text>
<text x="97" y="93">30</text>
<text x="186.7" y="90.1">12</text>
<text x="186.7" y="93.7">13</text>
<text x="193.3" y="91.5">D7</text>
<text x="193.3" y="95.1">D6</text>
<text x="209.1" y="95.1">A7</text>
<text x="209.1" y="91.5">A8</text>
<text x="215.5" y="93.7">28</text>
<text x="215.5" y="90.1">29</text>
<text x="58.2" y="96.5">14</text>
<text x="58.2" y="100">15</text>
<text x="97" y="96.5">29</text>
<text x="97" y="100">28</text>
<text x="186.7" y="97.2">14</text>
<text x="186.7" y="100.7">15</text>
<text x="193.3" y="98.6">D5</text>
<text x="209.1" y="98.6">A6</text>
<text x="215.5" y="100.7">26</text>
<text x="215.5" y="97.2">27</text>
<text x="58.2" y="103.5">16</text>
<text x="58.2" y="107.1">17</text>
<text x="97" y="103.5">27</text>
<text x="97" y="107.1">26</text>
<text x="186.7" y="104.2">16</text>
<text x="186.7" y="107.8">17</text>
<text x="193.3" y="102.1">D4</text>
<text x="193.3" y="105.7">D3</text>
<text x="209.1" y="105.7">A4</text>
<text x="209.1" y="102.1">A5</text>
<text x="215.5" y="107.8">24</text>
<text x="215.5" y="104.2">25</text>
<text x="58.2" y="110.6">18</text>
<text x="97" y="110.6">25</text>
<text x="186.7" y="111.3">18</text>
<text x="193.3" y="109.2">D2</text>
<text x="193.3" y="112.7">D1</text>
<text x="209.1" y="112.7">A2</text>
<text x="209.1" y="109.2">A3</text>
<text x="215.5" y="111.3">23</text>
<text x="58.2" y="114.1">19</text>
<text x="58.2" y="117.7">20</text>
<text x="97" y="114.1">24</text>
<text x="97" y="117.7">23</text>
<text x="186.7" y="114.8">19</text>
<text x="186.7" y="118.4">20</text>
<text x="193.3" y="116.2">D0</text>
<text x="193.3" y="119.8">OE</text>
<text x="209.1" y="119.8">A0</text>
<text x="209.1" y="116.2">A1</text>
<text x="215.2" y="114.8">22</text>
<text x="215.5" y="118.4">21</text>
<text x="58.2" y="121.2">21</text>
<text x="97" y="121.2">22</text>
<text x="58.2" y="151.5">1</text>
<text x="58.2" y="155">2</text>
<text x="97" y="151.5">42</text>
<text x="97" y="155">41</text>
<text x="188.2" y="155.4">1</text>
<text x="215.5" y="155.4">40</text>
<text x="58.2" y="158.6">3</text>
<text x="97" y="158.6">40</text>
<text x="188.2" y="158.9">2</text>
<text x="193.3" y="156.8">VPP</text>
<text x="193.3" y="160.3">CE</text>
<text x="206.9" y="160.3">PGM</text>
<text x="207.2" y="156.8">VCC</text>
<text x="215.5" y="158.9">39</text>
<text x="58.2" y="162.1">4</text>
<text x="58.2" y="165.6">5</text>
<text x="97" y="162.1">39</text>
<text x="97" y="165.6">38</text>
<text x="188.2" y="162.5">3</text>
<text x="188.2" y="166">4</text>
<text x="193.3" y="163.9">D15</text>
<text x="193.3" y="167.4">D14</text>
<text x="207.5" y="167.4">A15</text>
<text x="207.5" y="163.9">A16</text>
<text x="215.5" y="166">37</text>
<text x="215.5" y="162.5">38</text>
<text x="58.2" y="169.2">6</text>
<text x="58.2" y="172.7">7</text>
<text x="97" y="169.2">37</text>
<text x="97" y="172.7">36</text>
<text x="188.2" y="169.5">5</text>
<text x="188.2" y="173">6</text>
<text x="193.3" y="170.9">D13</text>
<text x="207.5" y="170.9">A14</text>
<text x="215.5" y="173">35</text>
<text x="215.5" y="169.5">36</text>
<text x="58.2" y="176.2">8</text>
<text x="58.2" y="179.7">9</text>
<text x="97" y="176.2">35</text>
<text x="97" y="179.7">34</text>
<text x="188.2" y="176.6">7</text>
<text x="193.3" y="174.4">D12</text>
<text x="193.3" y="178">D11</text>
<text x="207.5" y="178">A12</text>
<text x="207.5" y="174.4">A13</text>
<text x="215.5" y="176.6">34</text>
<text x="58.2" y="183.3">10</text>
<text x="97" y="183.3">33</text>
<text x="188.2" y="180.1">8</text>
<text x="188.2" y="183.6">9</text>
<text x="193.3" y="181.5">D10</text>
<text x="193.3" y="185">D9</text>
<text x="207.5" y="185">A10</text>
<text x="207.5" y="181.5">A11</text>
<text x="215.5" y="183.6">32</text>
<text x="215.5" y="180.1">33</text>
<text x="58.2" y="186.8">11</text>
<text x="58.2" y="190">12</text>
<text x="97" y="186.8">32</text>
<text x="97" y="190">31</text>
<text x="186.7" y="187.1">10</text>
<text x="186.7" y="190.7">11</text>
<text x="193.3" y="188.6">D8</text>
<text x="209.1" y="188.6">A9</text>
<text x="215.5" y="190.7">30</text>
<text x="215.5" y="187.1">31</text>
<text x="58.2" y="193.5">13</text>
<text x="58.2" y="197">14</text>
<text x="97" y="193.5">30</text>
<text x="97" y="197">29</text>
<text x="186.7" y="194.2">12</text>
<text x="186.7" y="197.7">13</text>
<text x="193.3" y="192.1">GND</text>
<text x="193.3" y="195.6">D7</text>
<text x="206.7" y="192.1">GND</text>
<text x="209.1" y="195.6">A8</text>
<text x="215.5" y="197.7">28</text>
<text x="215.5" y="194.2">29</text>
<text x="58.2" y="200.6">15</text>
<text x="97" y="200.6">28</text>
<text x="186.7" y="201.3">14</text>
<text x="193.3" y="199.1">D6</text>
<text x="193.3" y="202.7">D5</text>
<text x="209.1" y="202.7">A6</text>
<text x="209.1" y="199.1">A7</text>
<text x="215.5" y="201.3">27</text>
<text x="58.2" y="204.1">16</text>
<text x="58.2" y="207.6">17</text>
<text x="97" y="204.1">27</text>
<text x="97" y="207.6">26</text>
<text x="186.7" y="204.8">15</text>
<text x="186.7" y="208.3">16</text>
<text x="193.3" y="206.2">D4</text>
<text x="193.3" y="209.7">D3</text>
<text x="209.1" y="209.7">A4</text>
<text x="209.1" y="206.2">A5</text>
<text x="215.5" y="208.3">25</text>
<text x="215.5" y="204.8">26</text>
<text x="58.2" y="211.1">18</text>
<text x="58.2" y="214.7">19</text>
<text x="97" y="211.1">25</text>
<text x="97" y="214.7">24</text>
<text x="186.7" y="211.8">17</text>
<text x="186.7" y="215.4">18</text>
<text x="193.3" y="213.3">D2</text>
<text x="209.1" y="213.3">A3</text>
<text x="215.5" y="215.4">23</text>
<text x="215.5" y="211.8">24</text>
<text x="58.2" y="218.2">20</text>
<text x="58.2" y="221.7">21</text>
<text x="97" y="218.2">23</text>
<text x="97" y="221.7">22</text>
<text x="186.7" y="218.9">19</text>
<text x="193.3" y="216.8">D1</text>
<text x="193.3" y="220.3">D0</text>
<text x="209.1" y="220.3">A1</text>
<text x="209.1" y="216.8">A2</text>
<text x="215.2" y="218.9">22</text>
<text x="186.7" y="222.4">20</text>
<text x="193.3" y="223.8">OE</text>
<text x="209.1" y="223.8">A0</text>
<text x="215.5" y="222.4">21</text>
</g>
</svg>
